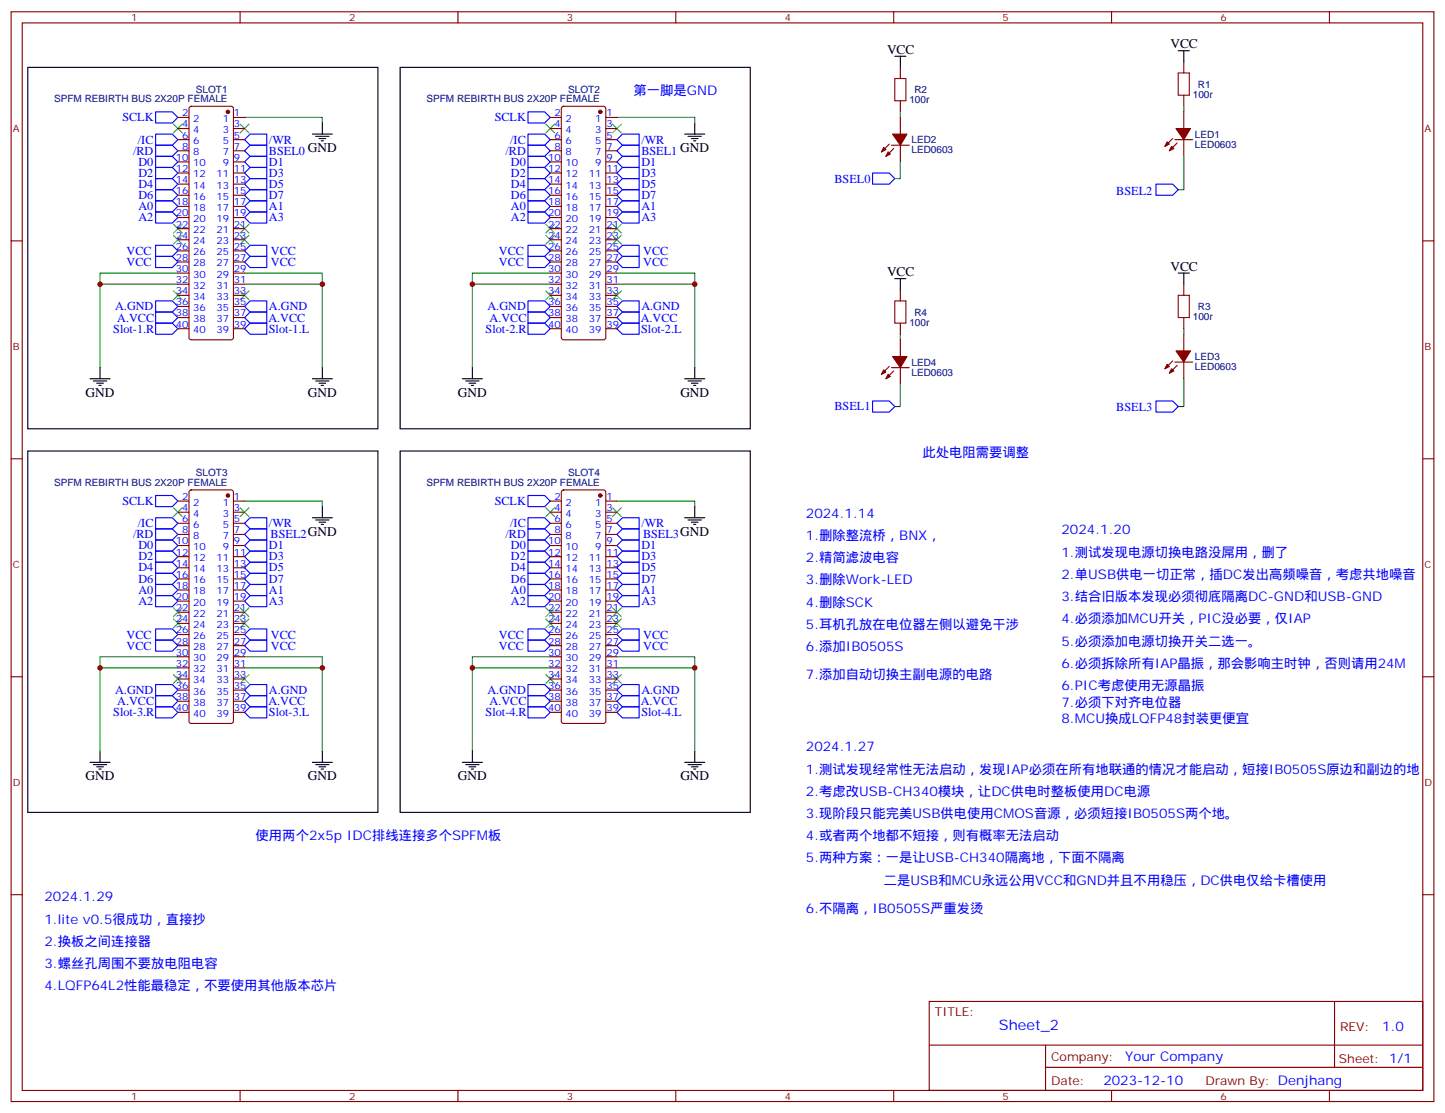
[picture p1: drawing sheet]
<svg xmlns="http://www.w3.org/2000/svg" width="459mm" height="353mm" viewBox="0 0 459 353" stroke-linecap="round" stroke-linejoin="round" font-family="sans-serif">
<g fill="none" stroke="#870000" stroke-width=".35">
<path d="M3.5 3.7h451.6v345.8h-451.6zM7.1 7.3h444.5v338.6h-444.5zM76.2 3.7v3.6M145.3 3.7v3.6M214.5 3.7v3.6M283.6 3.7v3.6M352.8 3.7v3.6M375.7 19.6v3.5M421.9 3.7v3.6M56.4 37.3h3.6M60.2 33.9l.5-.2h12.7l.5 .2 .2 .5v72.7l-.3 .5-.4 .2h-12.7l-.5-.2-.2-.5v-72.7zM74.1 37.3h3.5"/>
<path d="M174.6 37.3h3.6M178.4 33.9l.5-.2h12.7l.5 .2 .2 .5v72.7l-.3 .5-.4 .2h-12.7l-.5-.2-.2-.5v-72.7zM192.3 37.3h3.5M285.8 21.4v3.5M285.8 32v3.5M285.8 37.3v5.2M375.7 30.2v3.5M375.7 35.5v5.3M56.4 40.8h3.6M56.4 44.3h3.6M56.4 47.8h3.6M56.4 51.4h3.6"/>
<path d="M56.4 54.9h3.6M56.4 58.4h3.6M74.1 40.8h3.5M74.1 44.3h3.5M74.1 47.8h3.5M74.1 51.4h3.5M74.1 54.9h3.5M74.1 58.4h3.5M174.6 40.8h3.6M174.6 44.3h3.6M174.6 47.8h3.6M174.6 51.4h3.6"/>
<path d="M174.6 54.9h3.6M174.6 58.4h3.6M192.3 40.8h3.5M192.3 44.3h3.5M192.3 47.8h3.5M192.3 51.4h3.5M192.3 54.9h3.5M192.3 58.4h3.5M282.2 45.7l-2.4 2.5M282.9 46.1h5.7M283.6 47.1l-2.4 2.5M285.8 46.1v5.3"/>
<path d="M372.2 44l-2.5 2.4M372.9 44.3h5.6M373.6 45.4l-2.5 2.4M375.7 44.3v5.3M3.5 76.4h3.6M56.4 61.9h3.6M56.4 79.6h3.6M56.4 65.5h3.6M56.4 76.1h3.6M56.4 69h3.6M56.4 72.5h3.6M74.1 61.9h3.5"/>
<path d="M74.1 79.6h3.5M74.1 65.5h3.5M74.1 76.1h3.5M74.1 69h3.5M74.1 72.5h3.5M174.6 61.9h3.6M174.6 79.6h3.6M174.6 65.5h3.6M174.6 76.1h3.6M174.6 69h3.6M174.6 72.5h3.6M192.3 61.9h3.5"/>
<path d="M192.3 79.6h3.5M192.3 65.5h3.5M192.3 76.1h3.5M192.3 69h3.5M192.3 72.5h3.5M451.6 76.4h3.5M56.4 97.2h3.6M56.4 93.7h3.6M56.4 90.2h3.6M56.4 86.6h3.6M56.4 83.1h3.6M74.1 97.2h3.5"/>
<path d="M74.1 93.7h3.5M74.1 90.2h3.5M74.1 86.6h3.5M74.1 83.1h3.5M174.6 97.2h3.6M174.6 93.7h3.6M174.6 90.2h3.6M174.6 86.6h3.6M174.6 83.1h3.6M192.3 97.2h3.5M192.3 93.7h3.5M192.3 90.2h3.5"/>
<path d="M192.3 86.6h3.5M192.3 83.1h3.5M285.8 91.9v3.6M375.7 90.2v3.5M56.4 104.3h3.6M56.4 100.8h3.6M74.1 104.3h3.5M74.1 100.8h3.5M174.6 104.3h3.6M174.6 100.8h3.6M192.3 104.3h3.5M192.3 100.8h3.5"/>
<path d="M282.2 116.3l-2.4 2.4M282.9 116.6h5.7M283.6 117.7l-2.4 2.5M285.8 102.5v3.5M285.8 107.8v5.3M285.8 116.6v5.3M372.2 114.5l-2.5 2.5M372.9 114.9h5.6M373.6 115.9l-2.5 2.5M375.7 100.8v3.5M375.7 106v5.3M375.7 114.9v5.3"/>
<path d="M3.5 145.6h3.6M56.4 159h3.6M60.2 155.6l.5-.2h12.7l.5 .2 .2 .5v72.7l-.3 .5-.4 .2h-12.7l-.5-.2-.2-.5v-72.7zM74.1 159h3.5M174.6 159h3.6M178.4 155.6l.5-.2h12.7l.5 .2 .2 .5v72.7l-.3 .5-.4 .2h-12.7l-.5-.2-.2-.5v-72.7zM192.3 159h3.5M451.6 145.6h3.5M56.4 162.5h3.6M56.4 166h3.6M56.4 169.5h3.6M56.4 173.1h3.6"/>
<path d="M56.4 176.6h3.6M74.1 162.5h3.5M74.1 166h3.5M74.1 169.5h3.5M74.1 173.1h3.5M74.1 176.6h3.5M174.6 162.5h3.6M174.6 166h3.6M174.6 169.5h3.6M174.6 173.1h3.6M174.6 176.6h3.6M192.3 162.5h3.5"/>
<path d="M192.3 166h3.5M192.3 169.5h3.5M192.3 173.1h3.5M192.3 176.6h3.5M56.4 180.1h3.6M56.4 183.7h3.6M56.4 187.2h3.6M56.4 197.8h3.6M56.4 190.7h3.6M56.4 194.2h3.6M74.1 180.1h3.5M74.1 183.7h3.5"/>
<path d="M74.1 187.2h3.5M74.1 197.8h3.5M74.1 190.7h3.5M74.1 194.2h3.5M174.6 180.1h3.6M174.6 183.7h3.6M174.6 187.2h3.6M174.6 197.8h3.6M174.6 190.7h3.6M174.6 194.2h3.6M192.3 180.1h3.5M192.3 183.7h3.5"/>
<path d="M192.3 187.2h3.5M192.3 197.8h3.5M192.3 190.7h3.5M192.3 194.2h3.5M3.5 214.7h3.6M56.4 218.9h3.6M56.4 215.4h3.6M56.4 211.9h3.6M56.4 208.4h3.6M56.4 204.8h3.6M56.4 201.3h3.6M74.1 218.9h3.5"/>
<path d="M74.1 215.4h3.5M74.1 211.9h3.5M74.1 208.4h3.5M74.1 204.8h3.5M74.1 201.3h3.5M174.6 218.9h3.6M174.6 215.4h3.6M174.6 211.9h3.6M174.6 208.4h3.6M174.6 204.8h3.6M174.6 201.3h3.6M192.3 218.9h3.5"/>
<path d="M192.3 215.4h3.5M192.3 211.9h3.5M192.3 208.4h3.5M192.3 204.8h3.5M192.3 201.3h3.5M451.6 214.7h3.5M56.4 226h3.6M56.4 222.5h3.6M74.1 226h3.5M74.1 222.5h3.5M174.6 226h3.6M174.6 222.5h3.6"/>
<path d="M192.3 226h3.5M192.3 222.5h3.5M3.5 283.8h3.6M451.6 283.8h3.5M294.9 317.7h156.7v28.2h-156.7zM423.5 317.7l.1 20.9M295 331.6h156.4M331.8 338.6h119.6M331.8 331.6v14.1M76.2 345.9v3.6M145.3 345.9v3.6M214.5 345.9v3.6"/>
<path d="M283.6 345.9v3.6M352.8 345.9v3.6M421.9 345.9v3.6"/>
</g>
<g fill="none" stroke="#00f" stroke-width=".35">
<path d="M49.4 35.5h5.3l1.7 1.8-1.7 1.7h-5.3zM167.6 35.5h5.3l1.7 1.8-1.7 1.7h-5.3zM49.4 56.7h5.3l1.7 1.7-1.7 1.8h-5.3zM49.4 53.1h5.3l1.7 1.8-1.7 1.8h-5.3zM49.4 49.6h5.3l1.7 1.8-1.7 1.7h-5.3zM49.4 46.1h5.3l1.7 1.7-1.7 1.8h-5.3zM49.4 42.5h5.3l1.7 1.8-1.7 1.8h-5.3zM77.6 44.3l1.8-1.8h5.3v3.6h-5.3zM79.4 56.7h5.3v3.5h-5.3l-1.8-1.8zM79.4 53.1h5.3v3.6h-5.3l-1.8-1.8zM79.4 49.6h5.3v3.5h-5.3l-1.8-1.7zM79.4 46.1h5.3v3.5h-5.3l-1.8-1.8z"/>
<path d="M167.6 42.5h5.3l1.7 1.8-1.7 1.8h-5.3zM167.6 46.1h5.3l1.7 1.7-1.7 1.8h-5.3zM167.6 49.6h5.3l1.7 1.8-1.7 1.7h-5.3zM167.6 53.1h5.3l1.7 1.8-1.7 1.8h-5.3zM167.6 56.7h5.3l1.7 1.7-1.7 1.8h-5.3zM195.8 44.3l1.8-1.8h5.2v3.6h-5.2zM197.6 49.6h5.2v3.5h-5.2l-1.8-1.7zM197.6 53.1h5.2v3.6h-5.2l-1.8-1.8zM197.6 56.7h5.2v3.5h-5.2l-1.8-1.8zM197.6 46.1h5.2v3.5h-5.2l-1.8-1.8zM276.9 54.9h5.3l1.8 1.8-1.8 1.7h-5.3zM366.9 58.4h5.3l1.7 1.8-1.7 1.7h-5.3z"/>
<path d="M49.4 67.2h5.3l1.7 1.8-1.7 1.8h-5.3zM49.4 63.7h5.3l1.7 1.8-1.7 1.7h-5.3zM49.4 60.2h5.3l1.7 1.7-1.7 1.8h-5.3zM49.4 77.8h5.3l1.7 1.8-1.7 1.8h-5.3zM77.6 69l1.8-1.8h5.3v3.6h-5.3zM77.6 65.5l1.8-1.8h5.3v3.5h-5.3zM79.4 60.2h5.3v3.5h-5.3l-1.8-1.8zM79.4 77.8h5.3v3.6h-5.3l-1.8-1.8zM167.6 77.8h5.3l1.7 1.8-1.7 1.8h-5.3zM167.6 60.2h5.3l1.7 1.7-1.7 1.8h-5.3zM167.6 63.7h5.3l1.7 1.8-1.7 1.7h-5.3zM167.6 67.2h5.3l1.7 1.8-1.7 1.8h-5.3z"/>
<path d="M195.8 69l1.8-1.8h5.2v3.6h-5.2zM197.6 77.8h5.2v3.6h-5.2l-1.8-1.8zM197.6 60.2h5.2v3.5h-5.2l-1.8-1.8zM197.6 63.7h5.2v3.5h-5.2l-1.8-1.7zM49.4 99h5.3l1.7 1.8-1.7 1.7h-5.3zM49.4 81.4h5.3l1.7 1.7-1.7 1.8h-5.3zM49.4 95.5h5.3l1.7 1.7-1.7 1.8h-5.3zM77.6 97.2l1.8-1.7h5.3v3.5h-5.3zM79.4 81.4h5.3v3.5h-5.3l-1.8-1.8zM167.6 81.4h5.3l1.7 1.7-1.7 1.8h-5.3zM167.6 99h5.3l1.7 1.8-1.7 1.7h-5.3zM167.6 95.5h5.3l1.7 1.7-1.7 1.8h-5.3z"/>
<path d="M197.6 81.4h5.2v3.5h-5.2l-1.8-1.8zM197.6 95.5h5.2v3.5h-5.2l-1.8-1.8zM49.4 102.5h5.3l1.7 1.8-1.7 1.7h-5.3zM77.6 100.8l1.8-1.8h5.3v3.5h-5.3zM79.4 102.5h5.3v3.5h-5.3l-1.8-1.7zM167.6 102.5h5.3l1.7 1.8-1.7 1.7h-5.3zM195.8 104.3l1.8-1.8h5.2v3.5h-5.2zM195.8 100.8l1.8-1.8h5.2v3.5h-5.2zM276.9 127.2h5.3l1.8 1.8-1.8 1.7h-5.3zM366.9 127.2h5.3l1.7 1.8-1.7 1.7h-5.3zM49.4 157.2h5.3l1.7 1.8-1.7 1.7h-5.3zM167.6 157.2h5.3l1.7 1.8-1.7 1.7h-5.3z"/>
<path d="M49.4 164.3h5.3l1.7 1.7-1.7 1.8h-5.3zM49.4 167.8h5.3l1.7 1.7-1.7 1.8h-5.3zM49.4 171.3h5.3l1.7 1.8-1.7 1.7h-5.3zM49.4 174.8h5.3l1.7 1.8-1.7 1.8h-5.3zM49.4 178.4h5.3l1.7 1.7-1.7 1.8h-5.3zM77.6 169.5l1.8-1.7h5.3v3.5h-5.3zM79.4 164.3h5.3v3.5h-5.3l-1.8-1.8zM79.4 171.3h5.3v3.5h-5.3l-1.8-1.7zM79.4 174.8h5.3v3.6h-5.3l-1.8-1.8zM79.4 178.4h5.3v3.5h-5.3l-1.8-1.8zM167.6 178.4h5.3l1.7 1.7-1.7 1.8h-5.3zM167.6 174.8h5.3l1.7 1.8-1.7 1.8h-5.3z"/>
<path d="M167.6 171.3h5.3l1.7 1.8-1.7 1.7h-5.3zM167.6 167.8h5.3l1.7 1.7-1.7 1.8h-5.3zM167.6 164.3h5.3l1.7 1.7-1.7 1.8h-5.3zM195.8 169.5l1.8-1.7h5.2v3.5h-5.2zM197.6 178.4h5.2v3.5h-5.2l-1.8-1.8zM197.6 174.8h5.2v3.6h-5.2l-1.8-1.8zM197.6 171.3h5.2v3.5h-5.2l-1.8-1.7zM197.6 164.3h5.2v3.5h-5.2l-1.8-1.8zM49.4 199.5h5.3l1.7 1.8-1.7 1.8h-5.3zM49.4 181.9h5.3l1.7 1.8-1.7 1.7h-5.3zM49.4 185.4h5.3l1.7 1.8-1.7 1.7h-5.3zM49.4 188.9h5.3l1.7 1.8-1.7 1.8h-5.3z"/>
<path d="M79.4 199.5h5.3v3.6h-5.3l-1.8-1.8zM79.4 181.9h5.3v3.5h-5.3l-1.8-1.7zM79.4 185.4h5.3v3.5h-5.3l-1.8-1.7zM79.4 188.9h5.3v3.6h-5.3l-1.8-1.8zM167.6 188.9h5.3l1.7 1.8-1.7 1.8h-5.3zM167.6 185.4h5.3l1.7 1.8-1.7 1.7h-5.3zM167.6 181.9h5.3l1.7 1.8-1.7 1.7h-5.3zM167.6 199.5h5.3l1.7 1.8-1.7 1.8h-5.3zM197.6 188.9h5.2v3.6h-5.2l-1.8-1.8zM197.6 185.4h5.2v3.5h-5.2l-1.8-1.7zM197.6 181.9h5.2v3.5h-5.2l-1.8-1.7zM197.6 199.5h5.2v3.6h-5.2l-1.8-1.8z"/>
<path d="M49.4 203.1h5.3l1.7 1.7-1.7 1.8h-5.3zM49.4 217.2h5.3l1.7 1.7-1.7 1.8h-5.3zM79.4 203.1h5.3v3.5h-5.3l-1.8-1.8zM79.4 217.2h5.3v3.5h-5.3l-1.8-1.8zM167.6 203.1h5.3l1.7 1.7-1.7 1.8h-5.3zM167.6 217.2h5.3l1.7 1.7-1.7 1.8h-5.3zM197.6 203.1h5.2v3.5h-5.2l-1.8-1.8zM197.6 217.2h5.2v3.5h-5.2l-1.8-1.8zM49.4 220.7h5.3l1.7 1.8-1.7 1.7h-5.3zM49.4 224.2h5.3l1.7 1.8-1.7 1.8h-5.3zM77.6 222.5l1.8-1.8h5.3v3.5h-5.3zM77.6 226l1.8-1.8h5.3v3.6h-5.3z"/>
<path d="M167.6 220.7h5.3l1.7 1.8-1.7 1.7h-5.3zM167.6 224.2h5.3l1.7 1.8-1.7 1.8h-5.3zM195.8 222.5l1.8-1.8h5.2v3.5h-5.2zM195.8 226l1.8-1.8h5.2v3.6h-5.2z"/>
</g>
<g fill="none" stroke="#3c3" stroke-width=".35">
<path d="M55 39.4l2.9 2.8M57.9 39.4l-2.9 2.8M76.2 39.4l2.8 2.8M79 39.4l-2.8 2.8M173.2 39.4l2.8 2.8M176 39.4l-2.8 2.8M194.4 39.4l2.8 2.8M197.2 39.4l-2.8 2.8M55 74.6l2.9 2.9M55 71.1l2.9 2.8M57.9 74.6l-2.9 2.9M57.9 71.1l-2.9 2.8"/>
<path d="M76.2 74.6l2.8 2.9M76.2 71.1l2.8 2.8M79 74.6l-2.8 2.9M79 71.1l-2.8 2.8M173.2 71.1l2.8 2.8M173.2 74.6l2.8 2.9M176 71.1l-2.8 2.8M176 74.6l-2.8 2.9M194.4 71.1l2.8 2.8M194.4 74.6l2.8 2.9M197.2 71.1l-2.8 2.8M197.2 74.6l-2.8 2.9"/>
<path d="M55 92.3l2.9 2.8M57.9 92.3l-2.9 2.8M76.2 92.3l2.8 2.8M79 92.3l-2.8 2.8M173.2 92.3l2.8 2.8M176 92.3l-2.8 2.8M194.4 92.3l2.8 2.8M197.2 92.3l-2.8 2.8M55 161.1l2.9 2.8M57.9 161.1l-2.9 2.8M76.2 161.1l2.8 2.8M79 161.1l-2.8 2.8"/>
<path d="M173.2 161.1l2.8 2.8M176 161.1l-2.8 2.8M194.4 161.1l2.8 2.8M197.2 161.1l-2.8 2.8M55 192.8l2.9 2.9M55 196.4l2.9 2.8M57.9 192.8l-2.9 2.9M57.9 196.4l-2.9 2.8M76.2 192.8l2.8 2.9M76.2 196.4l2.8 2.8M79 192.8l-2.8 2.9M79 196.4l-2.8 2.8"/>
<path d="M173.2 196.4l2.8 2.8M173.2 192.8l2.8 2.9M176 196.4l-2.8 2.8M176 192.8l-2.8 2.9M194.4 196.4l2.8 2.8M194.4 192.8l2.8 2.9M197.2 196.4l-2.8 2.8M197.2 192.8l-2.8 2.9M55 214l2.9 2.8M57.9 214l-2.9 2.8M76.2 214l2.8 2.8M79 214l-2.8 2.8"/>
<path d="M173.2 214l2.8 2.8M176 214l-2.8 2.8M194.4 214l2.8 2.8M197.2 214l-2.8 2.8"/>
</g>
<g fill="none" stroke="#000" stroke-width=".35">
<path d="M284 17.9h3.5M285.8 17.9v3.5M373.9 16.1h3.6M375.7 16.1v3.5M8.8 21.4h111.1v114.6h-111.1zM102.3 39v3.5M127 21.4h111.1v114.6h-111.1zM220.5 39v3.5M99.1 42.5h6.4M100.2 43.3h4.2M101.2 44h2.2M102 44.7h.7"/>
<path d="M217.3 42.5h6.4M218.4 43.3h4.2M219.4 44h2.1M220.1 44.7h.7M284 88.4h3.5M285.8 88.4v3.5M373.9 86.6h3.6M375.7 86.6v3.6M31.7 116.6v3.6M102.3 116.6v3.6M149.9 116.6v3.6M220.5 116.6v3.6"/>
<path d="M28.6 120.2h6.3M29.6 120.9h4.3M30.7 121.6h2.1M31.4 122.3h.7M99.1 120.2h6.4M100.2 120.9h4.2M101.2 121.6h2.2M102 122.3h.7M146.8 120.2h6.3M147.8 120.9h4.2M148.9 121.6h2.1M149.6 122.3h.7"/>
<path d="M217.3 120.2h6.4M218.4 120.9h4.2M219.4 121.6h2.1M220.1 122.3h.7M8.8 143.1h111.1v114.6h-111.1zM127 143.1h111.1v114.6h-111.1zM99.1 164.3h6.4M100.2 165h4.2M101.2 165.7h2.2M102 166.4h.7M102.3 160.7v3.6M217.3 164.3h6.4"/>
<path d="M218.4 165h4.2M219.4 165.7h2.1M220.1 166.4h.7M220.5 160.7v3.6M31.7 238.3v3.6M102.3 238.3v3.6M149.9 238.3v3.6M220.5 238.3v3.6M28.6 241.9h6.3M29.6 242.6h4.3M30.7 243.3h2.1M31.4 244h.7"/>
<path d="M99.1 241.9h6.4M100.2 242.6h4.2M101.2 243.3h2.2M102 244h.7M146.8 241.9h6.3M147.8 242.6h4.2M148.9 243.3h2.1M149.6 244h.7M217.3 241.9h6.4M218.4 242.6h4.2M219.4 243.3h2.1M220.1 244h.7"/>
</g>
<g fill="none" stroke="#008700" stroke-width=".35">
<path d="M77.6 37.3h24.7v1.7M195.8 37.3h24.7v1.7M285.8 35.5v1.8M375.7 33.7v1.8M285.8 51.4v5.3h-1.8M375.7 49.6v10.6h-1.8M31.7 90.2h24.7M56.4 86.6h-24.7v30M77.6 86.6h24.7v30M77.6 90.2h24.7M149.9 90.2h24.7M174.6 86.6h-24.7v30"/>
<path d="M195.8 90.2h24.7M195.8 86.6h24.7v30M285.8 106v1.8M375.7 104.3v1.7M285.8 121.9v7.1h-1.8M375.7 120.2v8.8h-1.8M77.6 159h24.7v1.7M195.8 159h24.7v1.7M31.7 211.9h24.7M56.4 208.4h-24.7v29.9M77.6 211.9h24.7M77.6 208.4h24.7v29.9"/>
<path d="M149.9 211.9h24.7M174.6 208.4h-24.7v29.9M195.8 208.4h24.7v29.9M195.8 211.9h24.7"/>
</g>
<g fill="#870000" stroke="#870000" stroke-width=".35">
<path d="M283.3 113.1h4.6l-2.1 3.5z"/>
<path d="M280.5 117.3l.7 .7-1.4 .7z"/>
<path d="M281.9 118.7l.7 .8-1.4 .7z"/>
<path d="M283.3 42.5h4.6l-2.1 3.6z"/>
<path d="M280.5 46.8l.7 .7-1.4 .7z"/>
<path d="M281.9 48.2l.7 .7-1.4 .7z"/>
<path d="M373.2 40.8h4.6l-2.1 3.5z"/>
<path d="M370.4 45l.7 .7-1.4 .7z"/>
<path d="M371.8 46.4l.7 .7-1.4 .7z"/>
<path d="M373.2 111.3h4.6l-2.1 3.6z"/>
<path d="M370.4 115.6l.7 .7-1.4 .7z"/>
<path d="M371.8 117l.7 .7-1.4 .7z"/>
<circle cx="72.3" cy="35.5" r=".53"/>
<circle cx="190.5" cy="35.5" r=".53"/>
<circle cx="72.3" cy="157.2" r=".53"/>
<circle cx="190.5" cy="157.2" r=".53"/>
</g>
<path d="M284 24.9h3.5v7.1h-3.5zM373.9 23.1h3.6v7.1h-3.6zM284 95.5h3.5v7h-3.5zM373.9 93.7h3.6v7.1h-3.6z" fill="none" stroke="#a10000" stroke-width=".35"/>
<g fill="#c00">
<circle cx="149.9" cy="90.2" r=".88"/>
<circle cx="220.5" cy="90.2" r=".88"/>
<circle cx="102.3" cy="90.2" r=".88"/>
<circle cx="31.8" cy="90.2" r=".88"/>
<circle cx="31.8" cy="211.9" r=".88"/>
<circle cx="102.3" cy="211.9" r=".88"/>
<circle cx="220.5" cy="211.9" r=".88"/>
<circle cx="149.9" cy="211.9" r=".88"/>
</g>
<text font-size="4.6" fill="#00f" x="317" y="326.7">Sheet_2</text>
<g font-size="4.2">
<text x="281.5" y="17.1">VCC</text>
<text x="371.5" y="15.4">VCC</text>
<text x="281.5" y="87.7">VCC</text>
<text x="371.5" y="85.9">VCC</text>
<text x="27.2" y="125.8">GND</text>
<text x="97.7" y="125.8">GND</text>
<text x="145.3" y="125.8">GND</text>
<text x="215.9" y="125.8">GND</text>
<text x="27.2" y="247.5">GND</text>
<text x="97.7" y="247.5">GND</text>
<text x="145.3" y="247.5">GND</text>
<text x="215.9" y="247.5">GND</text>
</g>
<g font-size="4.2" fill="#00f">
<text x="201.1" y="30.2">第一脚是GND</text>
<text x="292.8" y="144.9">此处电阻需要调整</text>
<text x="255.8" y="164.3">2024.1.14</text>
<text x="255.8" y="171.3">1.删除整流桥，BNX，</text>
<text x="336.9" y="169.5">2024.1.20</text>
<text x="255.8" y="178.4">2.精简滤波电容</text>
<text x="336.9" y="176.6">1.测试发现电源切换电路没屌用，删了</text>
<text x="255.8" y="185.4">3.删除Work-LED</text>
<text x="336.9" y="183.7">2.单USB供电一切正常，插DC发出高频噪音，考虑共地噪音</text>
<text x="336.9" y="190.7">3.结合旧版本发现必须彻底隔离DC-GND和USB-GND</text>
<text x="255.8" y="192.5">4.删除SCK</text>
<text x="336.9" y="197.8">4.必须添加MCU开关，PIC没必要，仅IAP</text>
<text x="255.8" y="199.5">5.耳机孔放在电位器左侧以避免干涉</text>
<text x="255.8" y="206.6">6.添加IB0505S</text>
<text x="336.9" y="204.8">5.必须添加电源切换开关二选一。</text>
<text x="255.8" y="215.4">7.添加自动切换主副电源的电路</text>
<text x="336.9" y="211.9">6.必须拆除所有IAP晶振，那会影响主时钟，否则请用24M</text>
<text x="336.9" y="218.9">6.PIC考虑使用无源晶振</text>
<text x="336.9" y="224.2">7.必须下对齐电位器</text>
<text x="336.9" y="229.5">8.MCU换成LQFP48封装更便宜</text>
<text x="255.8" y="238.3">2024.1.27</text>
<text x="255.8" y="245.4">1.测试发现经常性无法启动，发现IAP必须在所有地联通的情况才能启动，短接IB0505S原边和副边的地</text>
<text x="255.8" y="252.4">2.考虑改USB-CH340模块，让DC供电时整板使用DC电源</text>
<text x="255.8" y="259.5">3.现阶段只能完美USB供电使用CMOS音源，必须短接IB0505S两个地。</text>
<text x="81.1" y="266.6">使用两个2x5p IDC排线连接多个SPFM板</text>
<text x="255.8" y="266.6">4.或者两个地都不短接，则有概率无法启动</text>
<text x="255.8" y="273.6">5.两种方案：一是让USB-CH340隔离地，下面不隔离</text>
<text x="280.5" y="280.7">二是USB和MCU永远公用VCC和GND并且不用稳压，DC供电仅给卡槽使用</text>
<text x="14.1" y="286">2024.1.29</text>
<text x="14.1" y="293">1.lite v0.5很成功，直接抄</text>
<text x="255.8" y="289.5">6.不隔离，IB0505S严重发烫</text>
<text x="14.1" y="300.1">2.换板之间连接器</text>
<text x="14.1" y="307.1">3.螺丝孔周围不要放电阻电容</text>
<text x="14.1" y="314.2">4.LQFP64L2性能最稳定，不要使用其他版本芯片</text>
<text x="438.7" y="327">1.0</text>
<text x="357.1" y="336.5">Your Company</text>
<text x="350.2" y="344.3">2023-12-10</text>
</g>
<g font-size="3.9" fill="#00f">
<text x="38.8" y="38.5">SCLK</text>
<text x="157" y="38.5">SCLK</text>
<text x="43.8" y="45.6">/IC</text>
<text x="85.4" y="45.6">/WR</text>
<text x="161.9" y="45.6">/IC</text>
<text x="203.6" y="45.6">/WR</text>
<text x="42.2" y="49.1">/RD</text>
<text x="43.9" y="52.6">D0</text>
<text x="85.4" y="52.5">D1</text>
<text x="85.4" y="49.1">BSEL0 GND</text>
<text x="160.4" y="49.1">/RD</text>
<text x="162.1" y="52.6">D0</text>
<text x="203.6" y="52.5">D1</text>
<text x="203.6" y="49.1">BSEL1 GND</text>
<text x="43.9" y="59.6">D4</text>
<text x="43.9" y="56.1">D2</text>
<text x="85.4" y="59.6">D5</text>
<text x="85.4" y="56.1">D3</text>
<text x="162.1" y="56.1">D2</text>
<text x="162.1" y="59.6">D4</text>
<text x="203.6" y="56.1">D3</text>
<text x="203.6" y="59.6">D5</text>
<text x="264.9" y="57.9">BSEL0</text>
<text x="43.9" y="63.1">D6</text>
<text x="85.4" y="63.1">D7</text>
<text x="162.1" y="63.1">D6</text>
<text x="203.6" y="63.1">D7</text>
<text x="354.3" y="61.7">BSEL2</text>
<text x="43.9" y="70.2">A2</text>
<text x="43.9" y="66.7">A0</text>
<text x="85.4" y="70.2">A3</text>
<text x="85.4" y="66.6">A1</text>
<text x="162.1" y="66.7">A0</text>
<text x="162.1" y="70.2">A2</text>
<text x="203.6" y="66.6">A1</text>
<text x="203.6" y="70.2">A3</text>
<text x="40.2" y="80.9">VCC</text>
<text x="86" y="80.9">VCC</text>
<text x="158.4" y="80.9">VCC</text>
<text x="204.1" y="80.9">VCC</text>
<text x="40.2" y="84.4">VCC</text>
<text x="86" y="84.4">VCC</text>
<text x="158.4" y="84.4">VCC</text>
<text x="204.1" y="84.4">VCC</text>
<text x="36.5" y="98.5">A.GND</text>
<text x="85.4" y="98.5">A.GND</text>
<text x="154.7" y="98.5">A.GND</text>
<text x="203.6" y="98.5">A.GND</text>
<text x="36" y="105.6">Slot-1.R</text>
<text x="37.2" y="102">A.VCC</text>
<text x="85.2" y="102">A.VCC</text>
<text x="85.3" y="105.6">Slot-1.L</text>
<text x="154.1" y="105.6">Slot-2.R</text>
<text x="155.4" y="102">A.VCC</text>
<text x="203.4" y="102">A.VCC</text>
<text x="203.5" y="105.6">Slot-2.L</text>
<text x="264.9" y="130.2">BSEL1</text>
<text x="354.3" y="130.5">BSEL3</text>
<text x="38.8" y="160.2">SCLK</text>
<text x="157" y="160.2">SCLK</text>
<text x="43.8" y="167.3">/IC</text>
<text x="85.4" y="167.3">/WR</text>
<text x="161.9" y="167.3">/IC</text>
<text x="203.6" y="167.3">/WR</text>
<text x="42.2" y="170.8">/RD</text>
<text x="85.9" y="170.8">BSEL2GND</text>
<text x="160.4" y="170.8">/RD</text>
<text x="204.1" y="170.8">BSEL3GND</text>
<text x="43.9" y="174.3">D0</text>
<text x="43.9" y="177.8">D2</text>
<text x="85.4" y="174.2">D1</text>
<text x="85.4" y="177.8">D3</text>
<text x="162.1" y="177.8">D2</text>
<text x="162.1" y="174.3">D0</text>
<text x="203.6" y="177.8">D3</text>
<text x="203.6" y="174.2">D1</text>
<text x="43.9" y="181.3">D4</text>
<text x="43.9" y="184.8">D6</text>
<text x="85.4" y="181.3">D5</text>
<text x="85.4" y="184.8">D7</text>
<text x="162.1" y="184.8">D6</text>
<text x="162.1" y="181.3">D4</text>
<text x="203.6" y="184.8">D7</text>
<text x="203.6" y="181.3">D5</text>
<text x="43.9" y="188.4">A0</text>
<text x="43.9" y="191.9">A2</text>
<text x="85.4" y="188.3">A1</text>
<text x="85.4" y="191.9">A3</text>
<text x="162.1" y="191.9">A2</text>
<text x="162.1" y="188.4">A0</text>
<text x="203.6" y="191.9">A3</text>
<text x="203.6" y="188.3">A1</text>
<text x="40.2" y="202.6">VCC</text>
<text x="86" y="202.6">VCC</text>
<text x="158.4" y="202.6">VCC</text>
<text x="204.1" y="202.6">VCC</text>
<text x="40.2" y="206.1">VCC</text>
<text x="86" y="206.1">VCC</text>
<text x="158.4" y="206.1">VCC</text>
<text x="204.1" y="206.1">VCC</text>
<text x="36.5" y="220.2">A.GND</text>
<text x="85.4" y="220.2">A.GND</text>
<text x="154.7" y="220.2">A.GND</text>
<text x="203.6" y="220.2">A.GND</text>
<text x="36" y="227.3">Slot-3.R</text>
<text x="37.2" y="223.7">A.VCC</text>
<text x="85.2" y="223.7">A.VCC</text>
<text x="85.4" y="227.2">Slot-3.L</text>
<text x="154.1" y="227.3">Slot-4.R</text>
<text x="155.4" y="223.7">A.VCC</text>
<text x="203.4" y="223.7">A.VCC</text>
<text x="203.6" y="227.3">Slot-4.L</text>
</g>
<g font-size="3.9" fill="#800">
<text x="296.7" y="322.3">TITLE:</text>
<text x="425.3" y="327">REV:</text>
<text x="333.6" y="336.5">Company:</text>
<text x="425" y="337.1">Sheet: 1/1</text>
<text x="333.6" y="344.2">Date:</text>
<text x="382.6" y="344.3">Drawn By: Denjhang</text>
</g>
<g font-size="3.2" fill="#800">
<text x="41.6" y="6.7">1</text>
<text x="110.8" y="6.7">2</text>
<text x="179.9" y="6.7">3</text>
<text x="249.1" y="6.7">4</text>
<text x="318.2" y="6.7">5</text>
<text x="387.3" y="6.7">6</text>
<text x="4.1" y="41.8">A</text>
<text x="452.1" y="41.8">A</text>
<text x="4.1" y="111">B</text>
<text x="452.1" y="111">B</text>
<text x="4.1" y="180.1">C</text>
<text x="452.1" y="180.1">C</text>
<text x="4.1" y="249.3">D</text>
<text x="452.1" y="249.3">D</text>
<text x="41.6" y="348.9">1</text>
<text x="110.8" y="348.9">2</text>
<text x="179.9" y="348.9">3</text>
<text x="249.1" y="348.9">4</text>
<text x="318.2" y="348.9">5</text>
<text x="387.3" y="348.9">6</text>
</g>
<g font-size="3.2" fill="#000080">
<text x="62.2" y="29.4">SLOT1</text>
<text x="180.4" y="29.4">SLOT2</text>
<text x="290.2" y="29.6">R2</text>
<text x="380.2" y="27.8">R1</text>
<text x="17.2" y="32.5">SPFM REBIRTH BUS 2X20P FEMALE</text>
<text x="135.4" y="32.5">SPFM REBIRTH BUS 2X20P FEMALE</text>
<text x="288.6" y="32.7">100r</text>
<text x="378.6" y="31">100r</text>
<text x="289.3" y="45.5">LED2</text>
<text x="379.2" y="46.9">LED0603</text>
<text x="379.2" y="43.7">LED1</text>
<text x="289.3" y="48.7">LED0603</text>
<text x="290.2" y="100.1">R4</text>
<text x="378.6" y="101.5">100r</text>
<text x="380.2" y="98.4">R3</text>
<text x="288.6" y="103.3">100r</text>
<text x="289.3" y="119.2">LED0603</text>
<text x="289.3" y="116">LED4</text>
<text x="379.2" y="117.5">LED0603</text>
<text x="379.2" y="114.3">LED3</text>
<text x="17.2" y="154.2">SPFM REBIRTH BUS 2X20P FEMALE</text>
<text x="62.2" y="151.1">SLOT3</text>
<text x="135.4" y="154.2">SPFM REBIRTH BUS 2X20P FEMALE</text>
<text x="180.4" y="151.1">SLOT4</text>
</g>
<g font-size="3.2" fill="#00f">
<text x="57.8" y="40.4">4</text>
<text x="57.8" y="36.9">2</text>
<text x="61.3" y="38.7">2</text>
<text x="70.8" y="38.7">1</text>
<text x="74.3" y="36.9">1</text>
<text x="74.3" y="40.4">3</text>
<text x="176" y="40.4">4</text>
<text x="176" y="36.9">2</text>
<text x="179.5" y="38.7">2</text>
<text x="188.9" y="38.7">1</text>
<text x="192.4" y="36.9">1</text>
<text x="192.4" y="40.4">3</text>
<text x="57.8" y="47.5">8</text>
<text x="57.8" y="44">6</text>
<text x="61.3" y="45.7">6</text>
<text x="61.3" y="42.2">4</text>
<text x="70.8" y="42.2">3</text>
<text x="70.8" y="45.7">5</text>
<text x="74.3" y="44">5</text>
<text x="74.3" y="47.5">7</text>
<text x="176" y="47.5">8</text>
<text x="176" y="44">6</text>
<text x="179.5" y="45.7">6</text>
<text x="179.5" y="42.2">4</text>
<text x="188.9" y="42.2">3</text>
<text x="188.9" y="45.7">5</text>
<text x="192.4" y="44">5</text>
<text x="192.4" y="47.5">7</text>
<text x="55.8" y="51">10</text>
<text x="61.3" y="52.8">10</text>
<text x="61.3" y="49.2">8</text>
<text x="70.8" y="49.2">7</text>
<text x="70.8" y="52.8">9</text>
<text x="74.3" y="51">9</text>
<text x="173.9" y="51">10</text>
<text x="179.5" y="52.8">10</text>
<text x="179.5" y="49.2">8</text>
<text x="188.9" y="49.2">7</text>
<text x="188.9" y="52.8">9</text>
<text x="192.4" y="51">9</text>
<text x="55.8" y="58.1">14</text>
<text x="55.8" y="54.5">12</text>
<text x="61.3" y="59.8">14</text>
<text x="61.3" y="56.3">12</text>
<text x="68.7" y="56.3">11</text>
<text x="68.7" y="59.8">13</text>
<text x="74.3" y="54.5">11</text>
<text x="74.3" y="58.1">13</text>
<text x="173.9" y="58.1">14</text>
<text x="173.9" y="54.5">12</text>
<text x="179.5" y="59.8">14</text>
<text x="179.5" y="56.3">12</text>
<text x="186.9" y="56.3">11</text>
<text x="186.9" y="59.8">13</text>
<text x="192.4" y="54.5">11</text>
<text x="192.4" y="58.1">13</text>
<text x="55.8" y="65.1">18</text>
<text x="55.8" y="61.6">16</text>
<text x="61.3" y="63.4">16</text>
<text x="68.7" y="63.4">15</text>
<text x="74.3" y="61.6">15</text>
<text x="74.3" y="65.1">17</text>
<text x="173.9" y="65.1">18</text>
<text x="173.9" y="61.6">16</text>
<text x="179.5" y="63.4">16</text>
<text x="186.9" y="63.4">15</text>
<text x="192.4" y="61.6">15</text>
<text x="192.4" y="65.1">17</text>
<text x="55.8" y="68.7">20</text>
<text x="61.3" y="70.4">20</text>
<text x="61.3" y="66.9">18</text>
<text x="68.7" y="66.9">17</text>
<text x="68.7" y="70.4">19</text>
<text x="74.3" y="68.7">19</text>
<text x="173.9" y="68.7">20</text>
<text x="179.5" y="70.4">20</text>
<text x="179.5" y="66.9">18</text>
<text x="186.9" y="66.9">17</text>
<text x="186.9" y="70.4">19</text>
<text x="192.4" y="68.7">19</text>
<text x="55.8" y="75.7">24</text>
<text x="55.8" y="72.2">22</text>
<text x="61.3" y="77.5">24</text>
<text x="61.3" y="73.9">22</text>
<text x="68.7" y="73.9">21</text>
<text x="68.7" y="77.5">23</text>
<text x="74.3" y="72.2">21</text>
<text x="74.3" y="75.7">23</text>
<text x="173.9" y="75.7">24</text>
<text x="173.9" y="72.2">22</text>
<text x="179.5" y="77.5">24</text>
<text x="179.5" y="73.9">22</text>
<text x="186.9" y="73.9">21</text>
<text x="186.9" y="77.5">23</text>
<text x="192.4" y="72.2">21</text>
<text x="192.4" y="75.7">23</text>
<text x="55.8" y="82.8">28</text>
<text x="55.8" y="79.2">26</text>
<text x="61.3" y="81">26</text>
<text x="68.7" y="81">25</text>
<text x="74.3" y="79.2">25</text>
<text x="74.3" y="82.8">27</text>
<text x="173.9" y="82.8">28</text>
<text x="173.9" y="79.2">26</text>
<text x="179.5" y="81">26</text>
<text x="186.9" y="81">25</text>
<text x="192.4" y="79.2">25</text>
<text x="192.4" y="82.8">27</text>
<text x="55.8" y="89.8">32</text>
<text x="55.8" y="86.3">30</text>
<text x="61.3" y="88.1">30</text>
<text x="61.3" y="84.5">28</text>
<text x="68.7" y="84.5">27</text>
<text x="68.7" y="88.1">29</text>
<text x="74.3" y="86.3">29</text>
<text x="74.3" y="89.8">31</text>
<text x="173.9" y="89.8">32</text>
<text x="173.9" y="86.3">30</text>
<text x="179.5" y="88.1">30</text>
<text x="179.5" y="84.5">28</text>
<text x="186.9" y="84.5">27</text>
<text x="186.9" y="88.1">29</text>
<text x="192.4" y="86.3">29</text>
<text x="192.4" y="89.8">31</text>
<text x="55.8" y="93.3">34</text>
<text x="61.3" y="95.1">34</text>
<text x="61.3" y="91.6">32</text>
<text x="68.7" y="91.6">31</text>
<text x="68.7" y="95.1">33</text>
<text x="74.3" y="93.3">33</text>
<text x="173.9" y="93.3">34</text>
<text x="179.5" y="95.1">34</text>
<text x="179.5" y="91.6">32</text>
<text x="186.9" y="91.6">31</text>
<text x="186.9" y="95.1">33</text>
<text x="192.4" y="93.3">33</text>
<text x="55.8" y="100.4">38</text>
<text x="55.8" y="96.9">36</text>
<text x="61.3" y="98.6">36</text>
<text x="68.7" y="98.6">35</text>
<text x="74.3" y="96.9">35</text>
<text x="74.3" y="100.4">37</text>
<text x="173.9" y="100.4">38</text>
<text x="173.9" y="96.9">36</text>
<text x="179.5" y="98.6">36</text>
<text x="186.9" y="98.6">35</text>
<text x="192.4" y="96.9">35</text>
<text x="192.4" y="100.4">37</text>
<text x="55.8" y="103.9">40</text>
<text x="61.3" y="105.7">40</text>
<text x="61.3" y="102.2">38</text>
<text x="68.7" y="102.2">37</text>
<text x="68.7" y="105.7">39</text>
<text x="74.3" y="103.9">39</text>
<text x="173.9" y="103.9">40</text>
<text x="179.5" y="105.7">40</text>
<text x="179.5" y="102.2">38</text>
<text x="186.9" y="102.2">37</text>
<text x="186.9" y="105.7">39</text>
<text x="192.4" y="103.9">39</text>
<text x="57.8" y="158.6">2</text>
<text x="61.3" y="160.4">2</text>
<text x="70.8" y="160.4">1</text>
<text x="74.3" y="158.6">1</text>
<text x="176" y="158.6">2</text>
<text x="179.5" y="160.4">2</text>
<text x="188.9" y="160.4">1</text>
<text x="192.4" y="158.6">1</text>
<text x="57.8" y="165.7">6</text>
<text x="57.8" y="162.1">4</text>
<text x="61.3" y="167.4">6</text>
<text x="61.3" y="163.9">4</text>
<text x="70.8" y="163.9">3</text>
<text x="70.8" y="167.4">5</text>
<text x="74.3" y="162.1">3</text>
<text x="74.3" y="165.7">5</text>
<text x="176" y="165.7">6</text>
<text x="176" y="162.1">4</text>
<text x="179.5" y="167.4">6</text>
<text x="179.5" y="163.9">4</text>
<text x="188.9" y="163.9">3</text>
<text x="188.9" y="167.4">5</text>
<text x="192.4" y="162.1">3</text>
<text x="192.4" y="165.7">5</text>
<text x="55.8" y="172.7">10</text>
<text x="57.8" y="169.2">8</text>
<text x="61.3" y="171">8</text>
<text x="70.8" y="171">7</text>
<text x="74.3" y="169.2">7</text>
<text x="74.3" y="172.7">9</text>
<text x="173.9" y="172.7">10</text>
<text x="176" y="169.2">8</text>
<text x="179.5" y="171">8</text>
<text x="188.9" y="171">7</text>
<text x="192.4" y="169.2">7</text>
<text x="192.4" y="172.7">9</text>
<text x="55.8" y="179.8">14</text>
<text x="55.8" y="176.2">12</text>
<text x="61.3" y="178">12</text>
<text x="61.3" y="174.5">10</text>
<text x="68.7" y="178">11</text>
<text x="70.8" y="174.5">9</text>
<text x="74.3" y="176.2">11</text>
<text x="74.3" y="179.8">13</text>
<text x="173.9" y="179.8">14</text>
<text x="173.9" y="176.2">12</text>
<text x="179.5" y="178">12</text>
<text x="179.5" y="174.5">10</text>
<text x="186.9" y="178">11</text>
<text x="188.9" y="174.5">9</text>
<text x="192.4" y="176.2">11</text>
<text x="192.4" y="179.8">13</text>
<text x="55.8" y="183.3">16</text>
<text x="61.3" y="185.1">16</text>
<text x="61.3" y="181.5">14</text>
<text x="68.7" y="181.5">13</text>
<text x="68.7" y="185.1">15</text>
<text x="74.3" y="183.3">15</text>
<text x="173.9" y="183.3">16</text>
<text x="179.5" y="185.1">16</text>
<text x="179.5" y="181.5">14</text>
<text x="186.9" y="181.5">13</text>
<text x="186.9" y="185.1">15</text>
<text x="192.4" y="183.3">15</text>
<text x="55.8" y="190.4">20</text>
<text x="55.8" y="186.8">18</text>
<text x="61.3" y="188.6">18</text>
<text x="68.7" y="188.6">17</text>
<text x="74.3" y="186.8">17</text>
<text x="74.3" y="190.4">19</text>
<text x="173.9" y="190.4">20</text>
<text x="173.9" y="186.8">18</text>
<text x="179.5" y="188.6">18</text>
<text x="186.9" y="188.6">17</text>
<text x="192.4" y="186.8">17</text>
<text x="192.4" y="190.4">19</text>
<text x="55.8" y="197.4">24</text>
<text x="55.8" y="193.9">22</text>
<text x="61.3" y="195.7">22</text>
<text x="61.3" y="192.1">20</text>
<text x="68.7" y="192.1">19</text>
<text x="68.7" y="195.7">21</text>
<text x="74.3" y="193.9">21</text>
<text x="74.3" y="197.4">23</text>
<text x="173.9" y="197.4">24</text>
<text x="173.9" y="193.9">22</text>
<text x="179.5" y="195.7">22</text>
<text x="179.5" y="192.1">20</text>
<text x="186.9" y="192.1">19</text>
<text x="186.9" y="195.7">21</text>
<text x="192.4" y="193.9">21</text>
<text x="192.4" y="197.4">23</text>
<text x="55.8" y="200.9">26</text>
<text x="61.3" y="202.7">26</text>
<text x="61.3" y="199.2">24</text>
<text x="68.7" y="199.2">23</text>
<text x="68.7" y="202.7">25</text>
<text x="74.3" y="200.9">25</text>
<text x="173.9" y="200.9">26</text>
<text x="179.5" y="202.7">26</text>
<text x="179.5" y="199.2">24</text>
<text x="186.9" y="199.2">23</text>
<text x="186.9" y="202.7">25</text>
<text x="192.4" y="200.9">25</text>
<text x="55.8" y="208">30</text>
<text x="55.8" y="204.5">28</text>
<text x="61.3" y="209.8">30</text>
<text x="61.3" y="206.2">28</text>
<text x="68.7" y="206.2">27</text>
<text x="68.7" y="209.8">29</text>
<text x="74.3" y="204.5">27</text>
<text x="74.3" y="208">29</text>
<text x="173.9" y="208">30</text>
<text x="173.9" y="204.5">28</text>
<text x="179.5" y="209.8">30</text>
<text x="179.5" y="206.2">28</text>
<text x="186.9" y="206.2">27</text>
<text x="186.9" y="209.8">29</text>
<text x="192.4" y="204.5">27</text>
<text x="192.4" y="208">29</text>
<text x="55.8" y="215.1">34</text>
<text x="55.8" y="211.5">32</text>
<text x="61.3" y="213.3">32</text>
<text x="68.7" y="213.3">31</text>
<text x="74.3" y="211.5">31</text>
<text x="74.3" y="215.1">33</text>
<text x="173.9" y="215.1">34</text>
<text x="173.9" y="211.5">32</text>
<text x="179.5" y="213.3">32</text>
<text x="186.9" y="213.3">31</text>
<text x="192.4" y="211.5">31</text>
<text x="192.4" y="215.1">33</text>
<text x="55.8" y="218.6">36</text>
<text x="61.3" y="220.3">36</text>
<text x="61.3" y="216.8">34</text>
<text x="68.7" y="216.8">33</text>
<text x="68.7" y="220.3">35</text>
<text x="74.3" y="218.6">35</text>
<text x="173.9" y="218.6">36</text>
<text x="179.5" y="220.3">36</text>
<text x="179.5" y="216.8">34</text>
<text x="186.9" y="216.8">33</text>
<text x="186.9" y="220.3">35</text>
<text x="192.4" y="218.6">35</text>
<text x="55.8" y="225.6">40</text>
<text x="55.8" y="222.1">38</text>
<text x="61.3" y="227.4">40</text>
<text x="61.3" y="223.9">38</text>
<text x="68.7" y="223.9">37</text>
<text x="68.7" y="227.4">39</text>
<text x="74.3" y="222.1">37</text>
<text x="74.3" y="225.6">39</text>
<text x="173.9" y="225.6">40</text>
<text x="173.9" y="222.1">38</text>
<text x="179.5" y="227.4">40</text>
<text x="179.5" y="223.9">38</text>
<text x="186.9" y="223.9">37</text>
<text x="186.9" y="227.4">39</text>
<text x="192.4" y="222.1">37</text>
<text x="192.4" y="225.6">39</text>
</g>
</svg>
